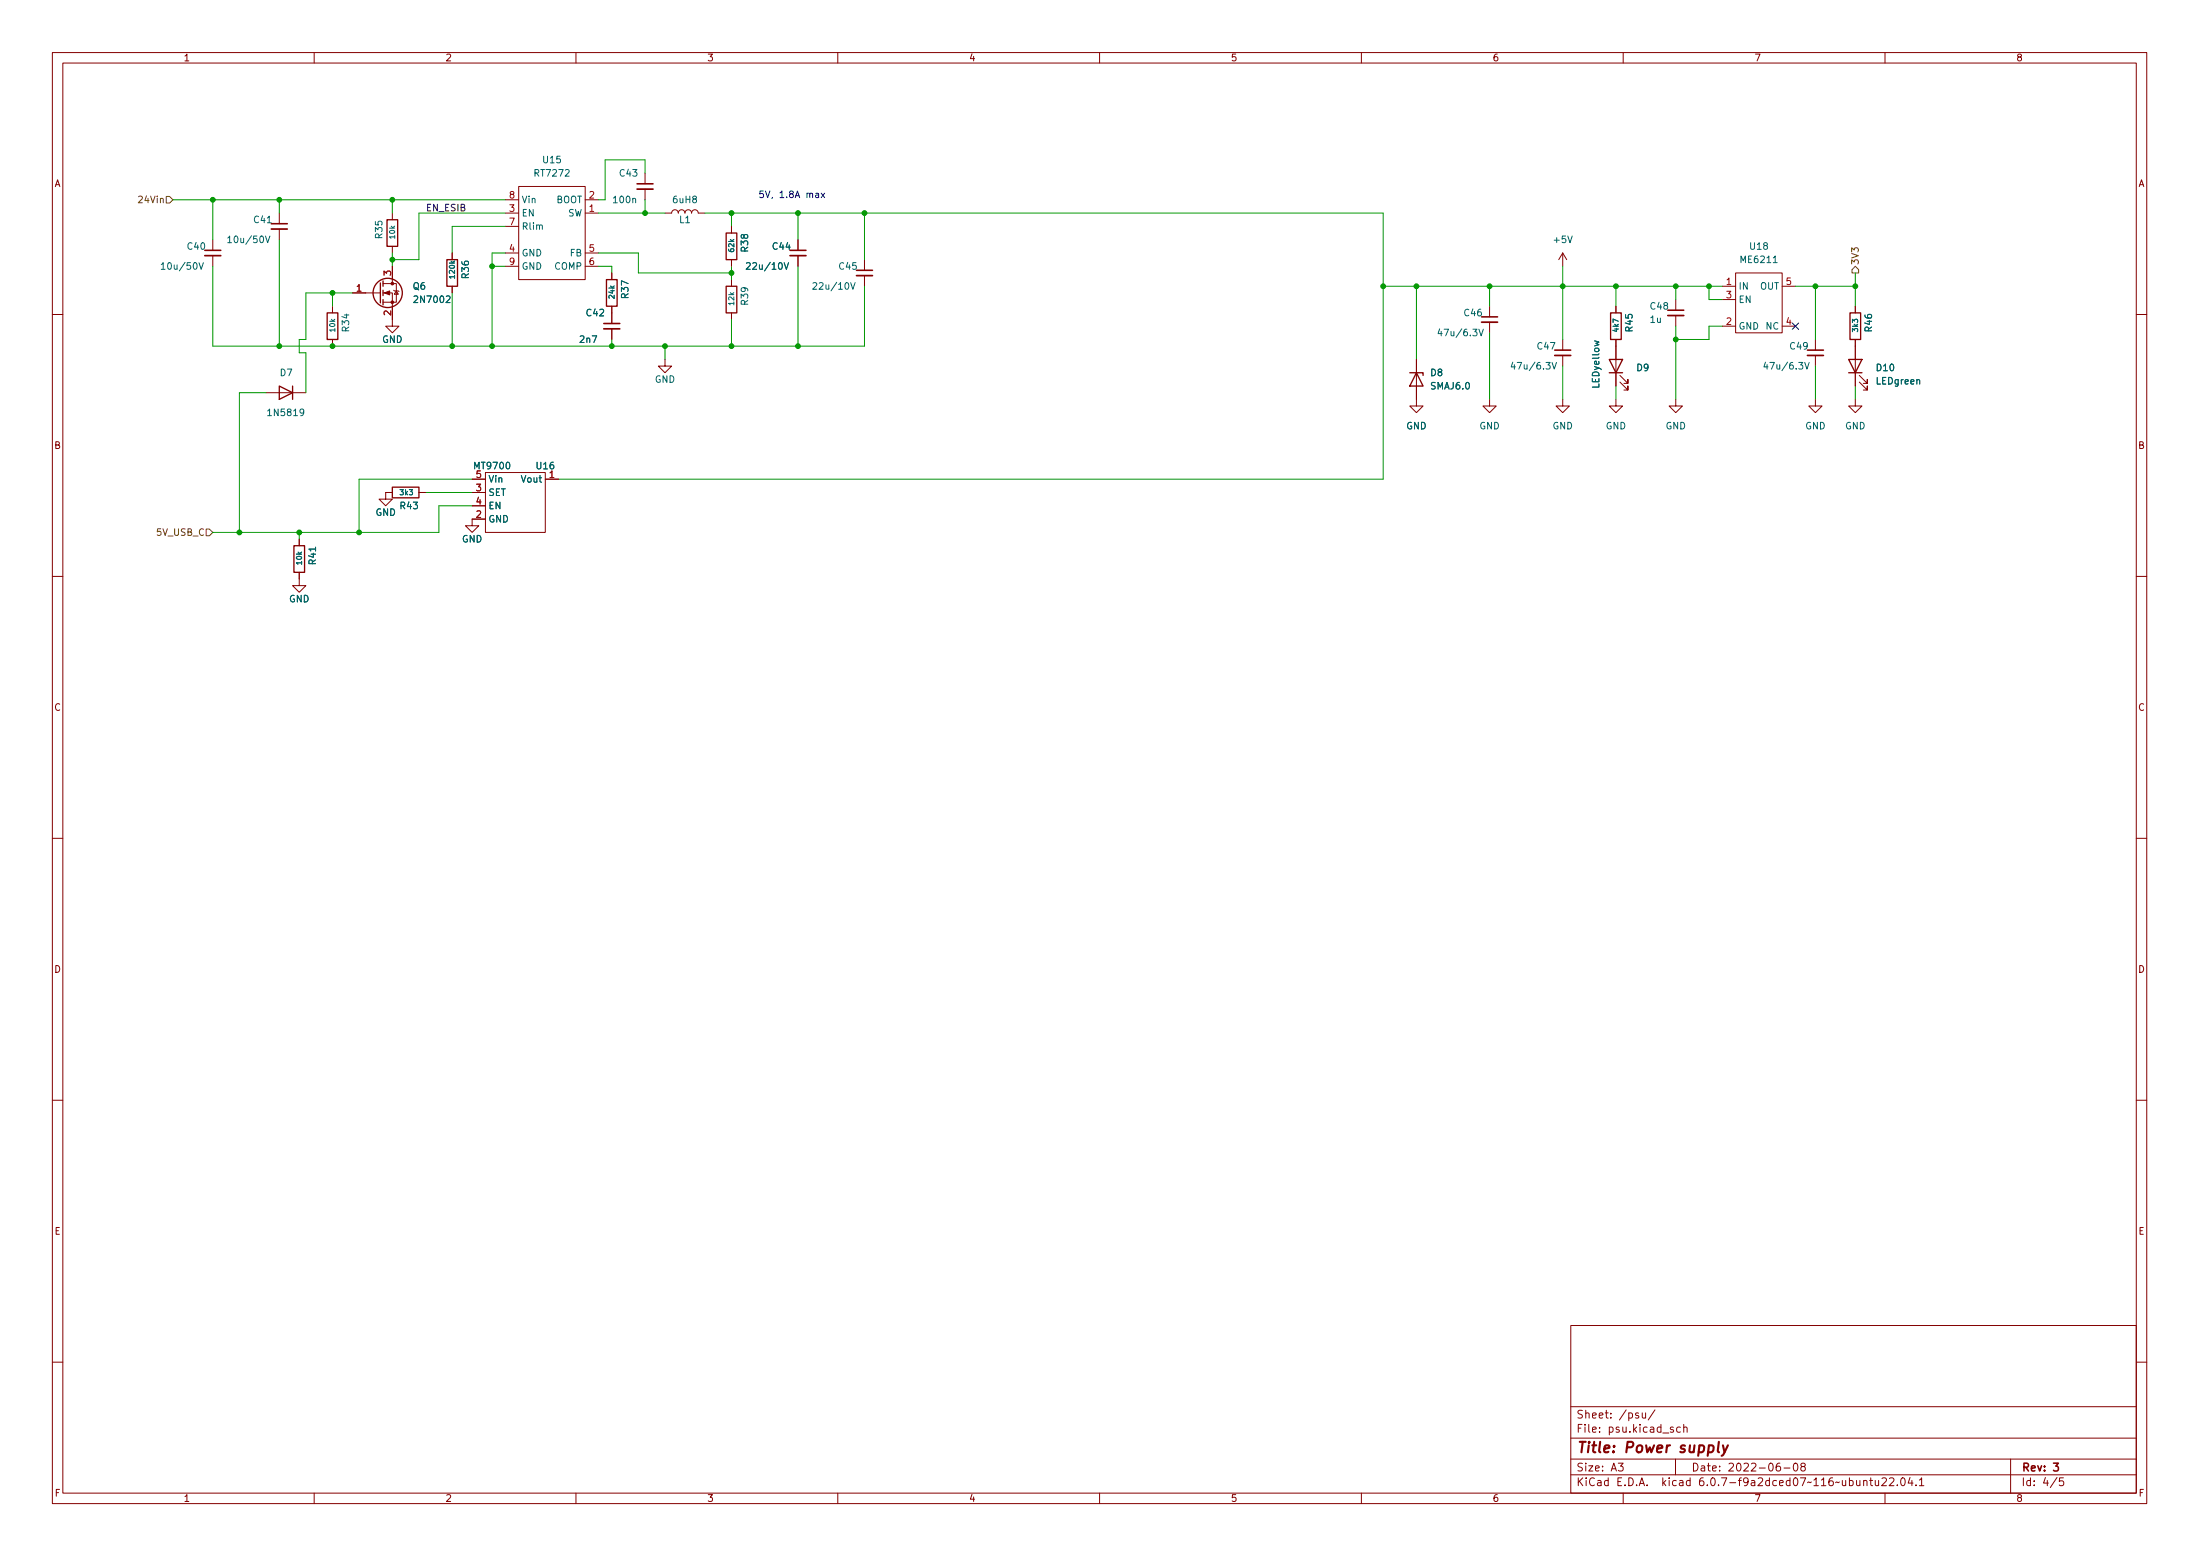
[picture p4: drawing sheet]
<svg xmlns="http://www.w3.org/2000/svg" width="420mm" height="297mm" viewBox="0 0 420 297" stroke-linecap="round" stroke-linejoin="round" font-family="sans-serif">
<g fill="none" stroke="#840000" stroke-width=".19">
<path d="M10 10h400v277h-400zM12 12h396v273h-396zM60 10v2M110 10v2M160 10v2M210 10v2M260 10v2M310 10v2M360 10v2M96.5 38.1h2.6M99.1 35.6h12.7v17.8h-12.7zM111.8 38.1h2.5"/>
<path d="M123.2 33.1v2M123.2 36.1v2M40.6 45.8v2M40.6 48.8v2M53.3 40.7v2M53.3 43.7v2.1M63.5 58.5v1.2M67.3 55.9h5.3M73.2 55.9h1.7v6.4h1.3l-1.3 1.2-1.2-1.2h1.2M73.2 54.1h2.5v3.6h-2.5M74.9 40.7v1.2M74.9 47v1.3"/>
<path d="M74.9 50.8v3.3M75.2 55.4l1 .3M75.7 55.5l.4 .7h-.8zM86.4 48.3v1.3M86.4 54.6v1.3M96.5 40.7h2.6M96.5 48.3h2.6M96.5 50.8h2.6M96.5 43.2h2.6M111.8 40.7h2.5M111.8 48.3h2.5M111.8 50.8h2.5"/>
<path d="M116.8 52.1v1.3M116.8 58.5v3.3M127 40.7h1.3a.63 .63 0 0 1 .6-.7 .63 .63 0 0 1 .6 .7 .63 .63 0 0 1 .7-.7 .63 .63 0 0 1 .6 .7 .63 .63 0 0 1 .6-.7 .63 .63 0 0 1 .7 .7 .63 .63 0 0 1 .6-.7 .63 .63 0 0 1 .6 .7h1.3M139.7 43.2v1.3M139.7 49.6v1.2M139.7 53.4v1.2M139.7 59.7v1.3M152.4 45.8v2M152.4 48.8v2M165.1 49.6v2M165.1 52.6v2M284.5 58.5v2"/>
<path d="M298.4 48.3v2.5M298.4 48.3l-.7 1.3M298.4 48.3l.8 1.3M308.6 58.5v1.2M320 57.2v2M328.9 54.6h2.6M328.9 57.2h2.6M331.5 52.1h8.9v11.4h-8.9zM340.4 54.6h2.5M354.3 58.5v1.2M10 60h2M50.8 75h7.6"/>
<path d="M63.5 64.8v1.3M116.8 62.8v2M127 68.6v1.3h1.3l-1.3 1.3-1.3-1.3h1.3M270.5 68.6v8.9h1.3l-1.3 1.3-1.3-1.3h1.3M284.5 76.2v1.3h1.2l-1.2 1.3-1.3-1.3h1.3M284.5 61.5v2M298.4 76.2v1.3h1.3l-1.3 1.3-1.2-1.3h1.2M298.4 64.8v2M298.4 67.9v2M308.6 76.2v1.3h1.3l-1.3 1.3-1.3-1.3h1.3M308.6 64.8v8.9M309.4 72.9l1.5 1.6v-.8v.8h-.8"/>
<path d="M309.4 71.7l1.5 1.5v-.8v.8h-.8M320 76.2v1.3h1.3l-1.3 1.3-1.2-1.3h1.2M320 60.2v2.1M328.9 62.3h2.6M340.4 62.3h2.5M346.7 76.2v1.3h1.3l-1.3 1.3-1.3-1.3h1.3M346.7 64.8v2M346.7 67.9v2M354.3 76.2v1.3h1.3l-1.3 1.3-1.2-1.3h1.2M354.3 64.8v8.9M355.1 72.9l1.5 1.6v-.8v.8h-.7M355.1 71.7l1.5 1.5v-.8v.8h-.7"/>
<path d="M408 60h2M74.9 94h-1.2v1.3h1.2l-1.2 1.3-1.3-1.3h1.3M80 94h1.3M90.2 91.5h2.5M90.2 94h2.5M90.2 96.6h2.5M92.7 90.2h11.4v11.4h-11.4zM92.7 99.1h-2.5v1.3h1.2l-1.2 1.2-1.3-1.2h1.3M104.1 91.5h2.6M10 110h2M57.1 109.3v2.5h1.3l-1.3 1.3-1.2-1.3h1.2M57.1 102.9v1.3"/>
<path d="M408 110h2M10 160h2M408 160h2M10 210h2M408 210h2M300 253h108v32h-108zM10 260h2M300 278.5h108M300 274.5h108M300 268.5h108M309.1 279.3h.9l-.5 .6 .4 .1v.7l-.2 .1-.6-.1M312.9 269.8l-.3-.1-.2 .2v.2l.5 .2v.3h-.5"/>
<path d="M313.6 269.7l.1 .9 .4 .1 .2-.1M314.3 269.7v1M316.1 269.1l-1.3 2M319.6 272.5l-.4-.1-.2 .2 .1 .2 .5 .2v.3h-.6M320 278.5v3M320.9 272.5l-.4-.1-.3 .3 .1 .6h.6M321.6 272.6l.2-.2 .3 .1 .1 .9M321.6 271.9v1.5M339.9 279.3a.6 .6 0 0 0-.7 .7v.5l.2 .2 .4 .1 .2-.1 .1-.5-.2-.2-.4-.1-.3 .3M342.7 279.4l.2-.1a.8 .8 0 0 1 .5 .8 .8 .8 0 0 1-.5 .7 1 1 0 0 1-.2-1.4zM344.2 280l-.3-.3 .1-.2 .2-.2 .4 .1 .2 .2-.1 .2-.6 .2-.2 .2v.3l.3 .3 .4-.1 .2-.2-.1-.4-.2-.1M384 278.5v6.5"/>
<path d="M408 260h2M60 285v2M110 285v2M160 285v2M210 285v2M260 285v2M300 281.5h108M310 285v2M340.7 280.2h1.2M355.9 282.8l.2-.2 .4 .1 .1 .9M355.9 282.6v1M357.1 282.6h.5"/>
<path d="M357.3 282.1v1.3l.3 .2M358.1 282.6l.1 .9 .4 .1 .2-.1M358.8 282.6v1M359.4 282.3l.6-.2 .2 .2 .1 .2-.9 1.1h.9M360 285v2M360.9 282.3l.5-.2 .2 .2 .1 .2-.9 1.1h.9M362.4 283.5v.1M363.2 282.2l.2-.1a.8 .8 0 0 1 .5 .8 .8 .8 0 0 1-.5 .7 1 1 0 0 1-.2-1.4zM364.8 282l-.4 1.1h1M365.1 282.6v1M365.9 283.5v.1M366.6 282.5l.4-.4v1.5"/>
<path d="M366.6 283.6h.8M392.9 282l-1.3 2M394.1 282.1h-.7l-.1 .7 .2-.1 .5 .1 .1 .2v.5l-.3 .1-.5-.1"/>
</g>
<path d="M121.7 35.1h3M39.1 47.8h3.1M51.8 42.7h3.1M150.9 47.8h3M163.6 51.6h3M318.5 59.2h3.1M115.3 61.8h3.1M283 60.5h3M296.9 66.8h3.1M345.2 66.8h3M392.2 279.3h.9l-.5 .6 .4 .1v.7l-.2 .1-.6-.1" fill="none" stroke="#840000" stroke-width=".3"/>
<path d="M328.3 275.2l-.2 1.8 .2 .2M329 275.9l.4 1.3M330 275.9l-.9 1.8-.3 .2" fill="none" stroke="#840000" stroke-width=".4"/>
<g fill="none" stroke="#840000" stroke-width=".25">
<path d="M62.5 59.7h2v5.1h-2zM72.6 54v3.8M73.2 53.6v1M73.2 55.4v1M73.2 57.2v1M73.9 41.9h2v5.1h-2zM85.3 49.6h2.1v5h-2.1zM115.8 53.4h2.1v5.1h-2.1zM138.7 44.5h2v5.1h-2zM138.7 54.6h2v5.1h-2zM307.6 59.7h2v5.1h-2zM353.3 59.7h2v5.1h-2z"/>
<path d="M53.3 73.7l2.6 1.3-2.6 1.2zM55.9 73.7v2.5M269.2 71.2h2.6v.5M270.5 71.2l1.3 2.5h-2.6zM307.3 68.6h2.6l-1.3 2.6zM307.3 71.2h2.6M353.1 68.6h2.5l-1.3 2.6zM353.1 71.2h2.5M74.9 93h5.1v2h-5.1zM56.1 104.2h2.1v5.1h-2.1z"/>
<circle cx="74" cy="55.9" r="2.79"/>
</g>
<path d="M121.7 36.1h3M39.1 48.8h3.1M51.8 43.7h3.1M150.9 48.8h3M163.6 52.6h3M115.3 62.8h3.1M283 61.5h3M296.9 67.9h3.1M318.5 60.2h3.1M345.2 67.9h3" fill="none" stroke="#840000" stroke-width=".33"/>
<g fill="none" stroke="#006464" stroke-width=".19">
<path d="M30.8 50.5l.4-.4v1.3M30.8 51.4h.7M38 50.1l.4 1.3 .4-1.3M43.5 45.4l.4-.3v1.2M43.5 46.3h.7M50.7 45.1l.4 1.2 .4-1.2M142.6 50.3l.4-.2 .3 .4-.8 .9h.8M149.8 50.1l.4 1.3 .4-1.3M155.3 54.1l.4-.1 .3 .3-.8 .9h.8M162.5 54l.4 1.2 .4-1.2M274.9 62.8l-.3 .9h.8M282.4 62.8l.5 1.3 .4-1.3"/>
<path d="M288.9 69.1l-.3 .9h.8M296.4 69.2l.4 1.3 .5-1.3M337.2 69.1l-.3 .9h.8M344.7 69.2l.4 1.3 .4-1.3"/>
</g>
<g fill="#840000" stroke="#840000" stroke-width=".19">
<path d="M73.4 55.9l1-.4v.8z"/>
<circle cx="74.9" cy="57.7" r=".25"/>
<circle cx="74.9" cy="54.1" r=".25"/>
</g>
<path d="M31.7 37.5h.7l.6 .6-.6 .7h-.7zM354.3 50.8l.7 .7v.6h-1.3v-.6zM39.4 101h.6l.6 .6-.6 .7h-.6z" fill="none" stroke="#725600" stroke-width=".19"/>
<path d="M155.8 36.9h.5v.8M156.3 37.2h-.4l-.2 .2 .2 .3h.4M156.8 36.9l.7 .8M157.5 36.9l-.7 .8" fill="none" stroke="#0000c2" stroke-width=".19"/>
<g fill="none" stroke="#009600" stroke-width=".19">
<path d="M33 38.1h63.5M40.6 38.1v7.7M53.3 38.1v2.6M74.9 38.1v2.6M123.2 33.1v-2.6h-7.6v7.6h-1.3M123.2 38.1v2.6M40.6 50.8v15.3h124.5v-11.5M53.3 45.8v20.3M63.5 55.9v2.6M67.3 55.9h-8.9v8.9h-1.3v2.5h1.3v7.7M74.9 48.3v2.5M86.4 55.9v10.2"/>
<path d="M94 50.8h2.5M96.5 40.7h-16.5v8.9h-5.1M96.5 43.2h-10.1v5.1M96.5 48.3h-2.5v17.8M114.3 40.7h12.7M114.3 50.8h2.5v1.3M114.3 48.3h7.6v3.8h17.8M134.6 40.7h129.6v50.8h-157.5M139.7 40.7v2.5M139.7 50.8v2.6M152.4 40.7v5.1M152.4 50.8v15.3"/>
<path d="M165.1 40.7v8.9M264.2 54.6h64.7M270.5 54.6v14M284.5 54.6v3.9M298.4 50.8v14M308.6 54.6v3.9M320 54.6v2.6M326.4 54.6v2.6h2.5M342.9 54.6h11.4M346.7 54.6v10.2M354.3 52.1v6.4M50.8 75h-5.1v26.6"/>
<path d="M116.8 64.8v1.3M127 66.1v2.5M139.7 61v5.1M284.5 63.5v12.7M298.4 69.9v6.3M308.6 73.7v2.5M320 62.3v13.9M328.9 62.3h-2.5v2.5h-6.4M346.7 69.9v6.3M354.3 73.7v2.5M81.3 94h8.9M90.2 91.5h-21.6v10.1"/>
<path d="M90.2 96.6h-6.4v5h-43.2M57.1 101.6v1.3"/>
</g>
<path d="M342.3 61.7l1.2 1.2M343.5 61.7l-1.2 1.2" fill="none" stroke="#000084" stroke-width=".19"/>
<g fill="#009600" stroke="#009600" stroke-width=".19">
<circle cx="354.3" cy="54.6" r=".46"/>
<circle cx="320" cy="64.8" r=".46"/>
<circle cx="320" cy="54.6" r=".46"/>
<circle cx="298.4" cy="54.6" r=".46"/>
<circle cx="308.6" cy="54.6" r=".46"/>
<circle cx="326.4" cy="54.6" r=".46"/>
<circle cx="346.7" cy="54.6" r=".46"/>
<circle cx="152.4" cy="40.7" r=".46"/>
<circle cx="165.1" cy="40.7" r=".46"/>
<circle cx="139.7" cy="40.7" r=".46"/>
<circle cx="139.7" cy="52.1" r=".46"/>
<circle cx="53.3" cy="38.1" r=".46"/>
<circle cx="63.5" cy="55.9" r=".46"/>
<circle cx="74.9" cy="49.6" r=".46"/>
<circle cx="74.9" cy="38.1" r=".46"/>
<circle cx="63.5" cy="66.1" r=".46"/>
<circle cx="40.6" cy="38.1" r=".46"/>
<circle cx="270.5" cy="54.6" r=".46"/>
<circle cx="264.2" cy="54.6" r=".46"/>
<circle cx="127" cy="66.1" r=".46"/>
<circle cx="139.7" cy="66.1" r=".46"/>
<circle cx="152.4" cy="66.1" r=".46"/>
<circle cx="284.5" cy="54.6" r=".46"/>
<circle cx="53.3" cy="66.1" r=".46"/>
<circle cx="68.6" cy="101.6" r=".46"/>
<circle cx="57.1" cy="101.6" r=".46"/>
<circle cx="45.7" cy="101.6" r=".46"/>
<circle cx="116.8" cy="66.1" r=".46"/>
<circle cx="94" cy="66.1" r=".46"/>
<circle cx="86.4" cy="66.1" r=".46"/>
<circle cx="123.2" cy="40.7" r=".46"/>
<circle cx="94" cy="50.8" r=".46"/>
</g>
<text font-size="2.8" fill="#840000" x="301" y="277.3">Title: Power supply</text>
<g font-size="2.1" fill="#840000">
<text x="301" y="273.5">File: psu.kicad_sch</text>
<text x="301" y="270.8">Sheet: /psu/</text>
<text x="301" y="280.9">Size: A3</text>
<text x="323" y="280.9">Date: 2022-06-08</text>
<text x="386" y="280.9">Rev: 3</text>
<text x="301" y="283.7">KiCad E.D.A. kicad 6.0.7-f9a2dced07~116~ubuntu22.04.1</text>
<text x="386" y="283.7">Id: 4/5</text>
</g>
<g font-size="1.8" fill="#840000">
<text x="35" y="11.7">1</text>
<text x="85" y="11.7">2</text>
<text x="135" y="11.7">3</text>
<text x="185" y="11.7">4</text>
<text x="235" y="11.7">5</text>
<text x="285" y="11.7">6</text>
<text x="335" y="11.7">7</text>
<text x="385" y="11.7">8</text>
<text x="10.3" y="35.7">A</text>
<text x="408.3" y="35.7">A</text>
<text x="10.3" y="85.7">B</text>
<text x="408.3" y="85.7">B</text>
<text x="10.3" y="135.7">C</text>
<text x="408.3" y="135.7">C</text>
<text x="10.3" y="185.7">D</text>
<text x="408.3" y="185.7">D</text>
<text x="10.4" y="235.7">E</text>
<text x="408.4" y="235.7">E</text>
<text x="10.4" y="285.7">F</text>
<text x="35" y="286.7">1</text>
<text x="85" y="286.7">2</text>
<text x="135" y="286.7">3</text>
<text x="185" y="286.7">4</text>
<text x="235" y="286.7">5</text>
<text x="285" y="286.7">6</text>
<text x="335" y="286.7">7</text>
<text x="385" y="286.7">8</text>
<text x="408.4" y="285.7">F</text>
</g>
<g font-size="1.8" fill="#006464">
<text x="102.3" y="33.7">RT7272</text>
<text x="103.8" y="31.2">U15</text>
<text x="118.4" y="33.7">C43</text>
<text x="99.6" y="41.3">EN</text>
<text x="99.6" y="38.8">Vin</text>
<text x="106.1" y="38.8">BOOT</text>
<text x="108.4" y="41.3">SW</text>
<text x="117.3" y="38.8">100n</text>
<text x="128.6" y="38.8">6uH8</text>
<text x="35.9" y="47.7">C40</text>
<text x="44.1" y="46.4">10u/50V</text>
<text x="48.6" y="42.6">C41</text>
<text x="73" y="45.5" transform="rotate(-90 73 45.5)">R35</text>
<text x="99.6" y="43.9">Rlim</text>
<text x="129.8" y="42.6">L1</text>
<text x="142.9" y="48" transform="rotate(-90 142.9 48)">R38</text>
<text x="147.6" y="47.7">C44</text>
<text x="296.9" y="46.4">+5V</text>
<text x="334.3" y="47.7">U18</text>
<text x="31.4" y="51.5">10u/50V</text>
<text x="89.5" y="53.1" transform="rotate(-90 89.5 53.1)">R36</text>
<text x="99.6" y="48.9">GND</text>
<text x="99.6" y="51.5">GND</text>
<text x="105.9" y="51.5">COMP</text>
<text x="108.9" y="48.9">FB</text>
<text x="143.2" y="51.5">22u/10V</text>
<text x="160.3" y="51.5">C45</text>
<text x="332.6" y="50.2">ME6211</text>
<text x="78.9" y="55.3">Q6</text>
<text x="79.4" y="57.8">2N7002</text>
<text x="120" y="56.9" transform="rotate(-90 120 56.9)">R37</text>
<text x="142.9" y="58.2" transform="rotate(-90 142.9 58.2)">R39</text>
<text x="155.9" y="55.3">22u/10V</text>
<text x="315.3" y="59.1">C48</text>
<text x="332" y="55.3">IN</text>
<text x="332" y="57.8">EN</text>
<text x="336.1" y="55.3">OUT</text>
<text x="66.7" y="63.2" transform="rotate(-90 66.7 63.2)">R34</text>
<text x="73" y="65.4">GND</text>
<text x="110.8" y="65.4">2n7</text>
<text x="112.1" y="60.4">C42</text>
<text x="275.3" y="64.2">47u/6.3V</text>
<text x="279.7" y="60.4">C46</text>
<text x="311.8" y="63.2" transform="rotate(-90 311.8 63.2)">R45</text>
<text x="315.2" y="61.6">1u</text>
<text x="332" y="62.9">GND</text>
<text x="337.3" y="62.9">NC</text>
<text x="357.5" y="63.2" transform="rotate(-90 357.5 63.2)">R46</text>
<text x="53.5" y="71.8">D7</text>
<text x="273.2" y="71.8">D8</text>
<text x="289.3" y="70.5">47u/6.3V</text>
<text x="293.7" y="66.7">C47</text>
<text x="312.6" y="70.8">D9</text>
<text x="337.5" y="70.5">47u/6.3V</text>
<text x="341.9" y="66.7">C49</text>
<text x="358.4" y="70.8">D10</text>
<text x="125" y="73.1">GND</text>
<text x="273.3" y="74.3">SMAJ6.0</text>
<text x="305.4" y="74" transform="rotate(-90 305.4 74)">LEDyellow</text>
<text x="358.4" y="73.4">LEDgreen</text>
<text x="51.5" y="79.4">1N5819</text>
<text x="268.5" y="82">GND</text>
<text x="282.5" y="82">GND</text>
<text x="296.5" y="82">GND</text>
<text x="306.6" y="82">GND</text>
<text x="318.1" y="82">GND</text>
<text x="344.7" y="82">GND</text>
<text x="352.4" y="82">GND</text>
<text x="90.7" y="89.6">MT9700</text>
<text x="102.5" y="89.6">U16</text>
<text x="93.2" y="94.7">SET</text>
<text x="93.2" y="92.1">Vin</text>
<text x="99.7" y="92.1">Vout</text>
<text x="71.7" y="98.5">GND</text>
<text x="76.5" y="97.2">R43</text>
<text x="93.2" y="99.7">GND</text>
<text x="93.2" y="97.2">EN</text>
<text x="60.3" y="107.7" transform="rotate(-90 60.3 107.7)">R41</text>
<text x="88.2" y="103.5">GND</text>
<text x="55.2" y="115">GND</text>
</g>
<g font-size="1.8" fill="#725600">
<text x="26.8" y="38.8">24Vin</text>
<text x="355" y="50.6" transform="rotate(-90 355 50.6)">3V3</text>
<text x="30" y="102.3">5V_USB_C</text>
</g>
<text font-size="1.8" fill="#0f0f0f" x="81.3" y="40.3">EN_ESIB</text>
<g font-size="1.8" fill="#a90000">
<text x="97.3" y="40.4">3</text>
<text x="97.3" y="37.9">8</text>
<text x="112.5" y="40.4">1</text>
<text x="112.5" y="37.9">2</text>
<text x="97.3" y="43">7</text>
<text x="74.7" y="52.6" transform="rotate(-90 74.7 52.6)">3</text>
<text x="97.3" y="48">4</text>
<text x="97.3" y="50.6">9</text>
<text x="112.5" y="48">5</text>
<text x="112.5" y="50.6">6</text>
<text x="68.1" y="55.7">1</text>
<text x="329.7" y="54.4">1</text>
<text x="329.7" y="56.9">3</text>
<text x="341.1" y="54.4">5</text>
<text x="74.7" y="60.2" transform="rotate(-90 74.7 60.2)">2</text>
<text x="329.7" y="62">2</text>
<text x="341.1" y="62">4</text>
<text x="90.9" y="93.8">3</text>
<text x="90.9" y="91.2">5</text>
<text x="104.9" y="91.2">1</text>
<text x="90.9" y="98.8">2</text>
<text x="90.9" y="96.3">4</text>
</g>
<text font-size="1.8" fill="#0000c2" x="144.8" y="37.8">5V, 1.8A max</text>
<g font-size="1.4" fill="#006464">
<text x="75.4" y="45.5" transform="rotate(-90 75.4 45.5)">10k</text>
<text x="86.9" y="53" transform="rotate(-90 86.9 53)">120k</text>
<text x="140.2" y="48" transform="rotate(-90 140.2 48)">62k</text>
<text x="117.3" y="56.9" transform="rotate(-90 117.3 56.9)">24k</text>
<text x="140.2" y="58.2" transform="rotate(-90 140.2 58.2)">12k</text>
<text x="64" y="63.3" transform="rotate(-90 64 63.3)">10k</text>
<text x="309.1" y="63.3" transform="rotate(-90 309.1 63.3)">4k7</text>
<text x="354.8" y="63.3" transform="rotate(-90 354.8 63.3)">3k3</text>
<text x="76.5" y="94.5">3k3</text>
<text x="57.7" y="107.7" transform="rotate(-90 57.7 107.7)">10k</text>
</g>
</svg>
